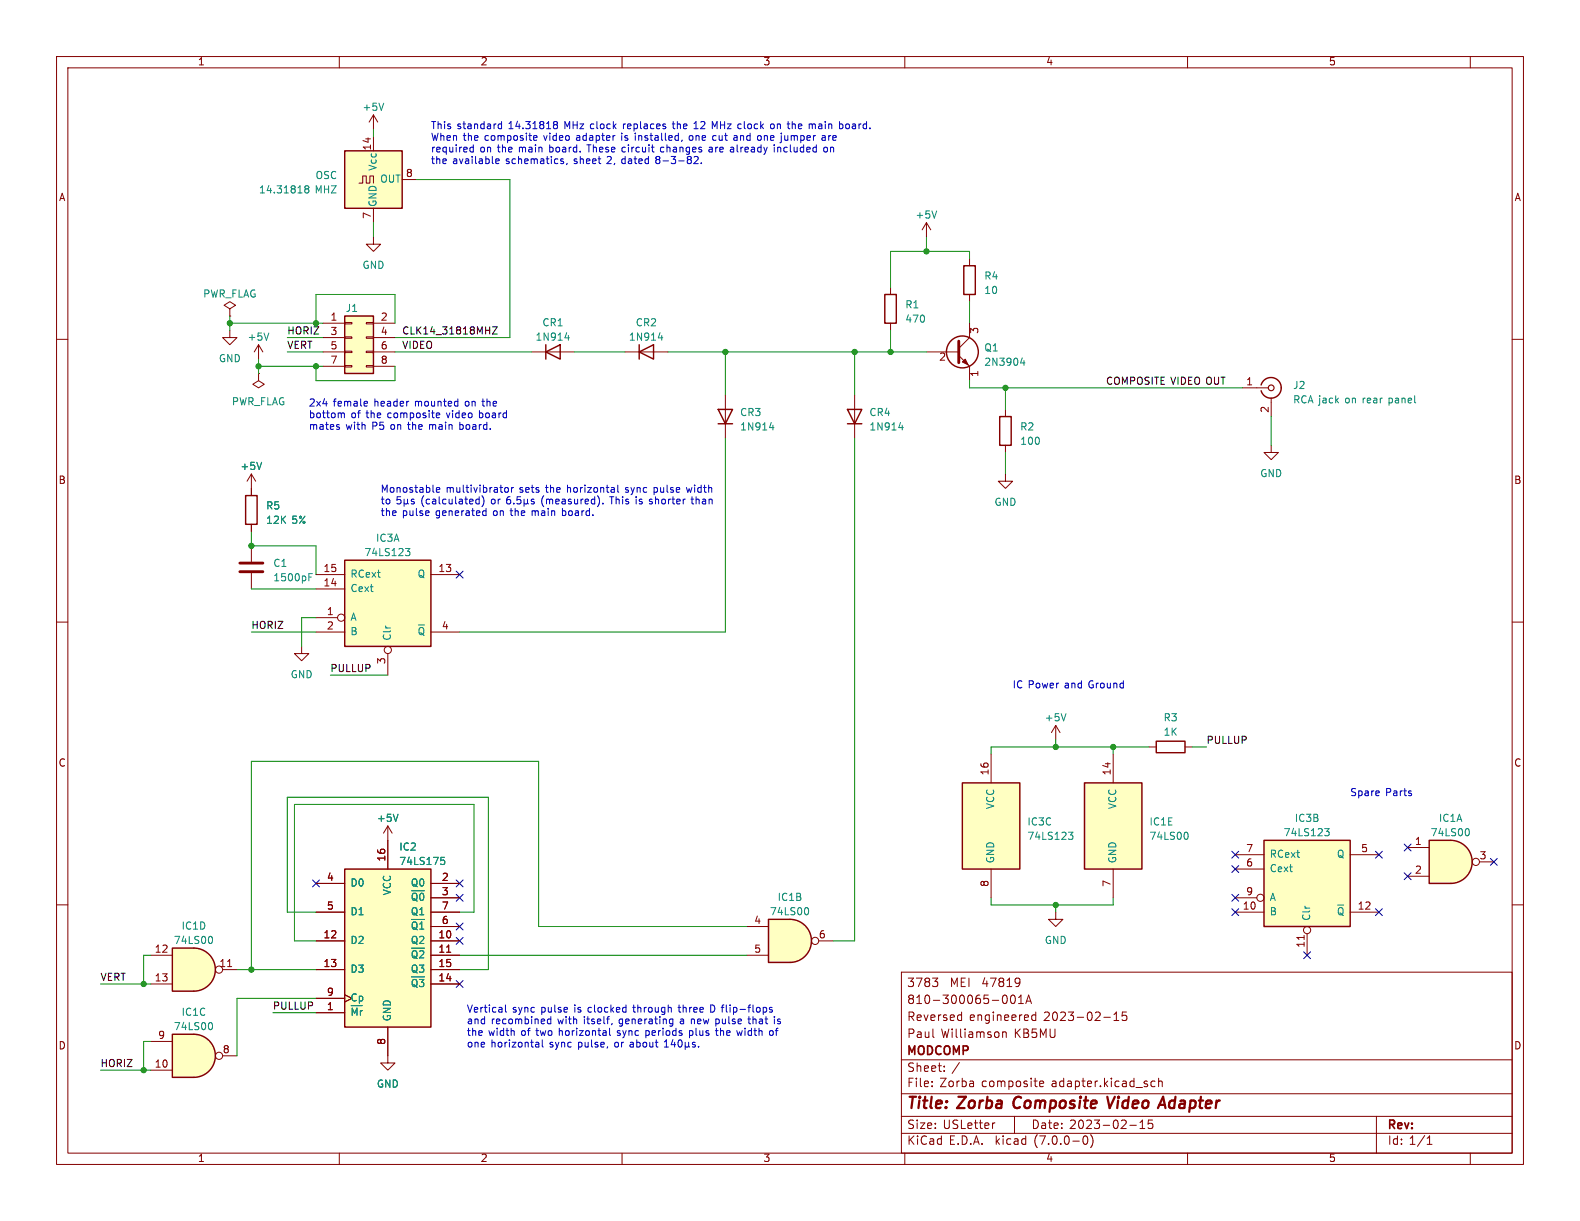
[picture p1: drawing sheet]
<svg xmlns="http://www.w3.org/2000/svg" width="279mm" height="216mm" viewBox="0 0 279 216" stroke-linecap="round" stroke-linejoin="round" font-family="sans-serif">
<path d="M0 0h279.4v215.9h-279.4z" fill="#fff" stroke="#fff" stroke-width=".18"/>
<g fill="none" stroke="#840000" stroke-width=".18">
<path d="M10 10h259.4v195.9h-259.4zM12 12h255.4v191.9h-255.4zM60 10v2M110 10v2M160 10v2M210 10v2M260 10v2M63.5 32.4h.6v-1.3h.7v1.3h.6v-1.3h.6v1.3M66 20.3l-.7 1.3M66 20.3v2.6M66 24.1v2.6M66 36.8v2.6"/>
<path d="M66 20.3l.8 1.3M71.1 31.8h2.6M10 60h2M267.4 60h2M10 110h2M267.4 110h2M10 160h2M267.4 160h2M159.4 171.9h108v32h-108zM164.9 173h.9l-.5 .5M165.7 173.6l.1 .2-.1 .6M169.9 179.5h.1"/>
<path d="M170 179v1.5M177.8 176a.94 .94 0 0 1 0 1.5M178.8 176.1l.2-.1a.81 .81 0 0 1 .6 .6 .81 .81 0 0 1-.3 .8l-.1 .1a.81 .81 0 0 1-.4-1.4zM180.1 177.5h.9M180.1 176.4l.4-.4v1.5M180.2 173l.1 .1a1.26 1.26 0 0 1-.2 1.2M180.4 173.6l-.2 .2M181.4 177.5l.5-1.5 .5 1.5M181.5 177h.8M183.2 179v1.5M183.2 179.5h-.5l-.3 .2M195.2 179.9h1.1"/>
<path d="M197 179.4l.4-.4v1.5M199.2 179h-.7l-.1 .7 .2-.2 .5 .1 .2 .2-.1 .5-.2 .2-.6-.2M159.4 197.4h108M159.4 193.4h108M159.4 187.4h108M164.8 192v.2M164.8 191.2v.2M165 183.4l.2 .1M167 189.3v.2M167 188.5v.2M170 180.4l-.1 .1M175.9 198.6h-.2"/>
<path d="M177.3 182.5v1M177.3 182.6l.2-.1h.4v1M179.4 197.4v3M182.4 180.2l.3 .3 .5-.1M183.8 191.7l.8-.2-.1-.3h-.4l-.3 .2 .1 .7h.6M197 180.5h.8M199.8 199h1.1M201.6 199.6h.8M201.6 198.5l.4-.4v1.5M203.5 191.9l.3 .3 .4-.1M203.8 198.1h-.7l-.1 .7 .2-.2 .5 .1 .2 .2-.1 .5-.2 .2-.6-.2M204.2 191.2h-.4l-.3 .2"/>
<path d="M204.9 191.3l.2-.1h.4v1M204.9 190.7v1.5M243.4 197.4v6.5M60 203.9v2M110 203.9v2M159.4 200.4h108M160 203.9v2M191.7 200.9h.2a.81 .81 0 0 1 .5 .6 .81 .81 0 0 1-.3 .8l-.1 .1a.81 .81 0 0 1-.6-.7 .81 .81 0 0 1 .3-.8zM192.9 200.7a1.74 1.74 0 0 1 0 2.2M210 203.9v2M252.4 202.4h.8M252.4 201.3l.4-.4v1.5"/>
<path d="M260 203.9v2"/>
</g>
<path d="M179.2 194.8l.1 .7M195.8 193.9l.4 2 .9-2M205 195.4h1M205.7 193.9l.4 2" fill="none" stroke="#840000" stroke-width=".4"/>
<path d="M67.9 18.2l-.5 1.3M54.1 33.4l-.2-.2 .2-.3h.3l.2 .2-.2 .3M54.1 33.4l-.2 .2v.3l.2 .2h.3l.2-.2v-.3l-.2-.2M54.1 33.4h.3" fill="none" stroke="#008484" stroke-width=".18"/>
<g fill="#ffffc2" stroke="#ffffc2" stroke-width=".18">
<path d="M61 26.7h10.1v10.1h-10.1z"/>
<path d="M256.5 148.6a3.8 3.8 0 0 1 3.8 3.8 3.8 3.8 0 0 1-3.8 3.8z"/>
</g>
<path d="M61 26.7h10.1v10.1h-10.1z" fill="none" stroke="#840000" stroke-width=".25"/>
<path d="M252.7 148.6h3.8v7.6h-3.8z" fill="#ffffc2"/>
<path d="M191.8 138.4h10.1v15.3h-10.1zM252.7 148.6h3.8a3.8 3.8 0 0 1 3.8 3.8 3.8 3.8 0 0 1-3.8 3.8h-3.8z" fill="none" stroke="#840000" stroke-width=".25"/>
<g fill="none" stroke="#840000" stroke-width=".18">
<path d="M224.8 78.7v1.3h1.3l-1.3 1.3-1.3-1.3h1.3M196.8 133.4v5M196.8 153.7v5.1M248.9 149.9h3.8M248.9 154.9h3.8M261.6 152.4h2.6"/>
<circle cx="261" cy="152.4" r=".63"/>
</g>
<path d="M209.8 147.2a.79 .79 0 0 1 0 1.2M259.5 146.5a.79 .79 0 0 1 0 1.3" fill="none" stroke="#008484" stroke-width=".18"/>
<g fill="#ffffc2" stroke="#ffffc2" stroke-width=".18">
<path d="M191.8 138.4h10.1v15.3h-10.1z"/>
<path d="M34.3 167.6a3.8 3.8 0 0 1 3.8 3.9 3.8 3.8 0 0 1-3.8 3.8z"/>
</g>
<path d="M30.5 167.6h3.8v7.7h-3.8z" fill="#ffffc2"/>
<g fill="none" stroke="#840000" stroke-width=".25">
<path d="M61 55.9h5v10.1h-5zM156.5 52.1h2v5.1h-2zM170.4 47h2.1v5.1h-2.1zM96.5 62.2l2.6-1.2v2.5zM96.5 61v2.5M113 62.2l2.6-1.2v2.5zM113 61v2.5M127 72.4h2.5l-1.2 2.5zM127 74.9h2.5M149.9 72.4h2.5l-1.3 2.5zM149.9 74.9h2.5M176.8 73.7h2v5h-2z"/>
<path d="M223 68.1a1.81 1.81 0 0 1 2.8-1 1.81 1.81 0 0 1 0 3 1.81 1.81 0 0 1-2.8-1M43.4 87.6h2.1v5.1h-2.1zM170.2 138.4h10.1v15.3h-10.1zM61 153.7h15.2v27.9h-15.2zM30.5 167.6h3.8a3.8 3.8 0 0 1 3.8 3.9 3.8 3.8 0 0 1-3.8 3.8h-3.8z"/>
<circle cx="170.2" cy="62.2" r="2.82"/>
</g>
<g fill="none" stroke="#840000" stroke-width=".18">
<path d="M163.8 39.4l-.7 1.2M163.8 39.4v2.5M163.8 39.4l.8 1.2M40.6 58.4v1.3h1.3l-1.3 1.3-1.2-1.3h1.2M40.6 54.6l1.1-.6-1.1-.7-1 .7 1 .6v1.3M40.6 55.9h.1M57.1 57.2h3.9M57.1 59.7h3.9M61 59.6h1.2v.2h-1.2zM61 57h1.2v.3h-1.2zM64.8 59.6h1.2v.2h-1.2zM64.8 57h1.2v.3h-1.2z"/>
<path d="M66 41.9v1.3h1.3l-1.3 1.3-1.2-1.3h1.2M66 57.2h3.8M66 59.7h3.8M157.5 50.8v1.3M157.5 57.2v1.2M171.4 57.2v2.5l-1.9 1.9M171.4 45.7v1.3M171.4 52.1v1.2M45.7 61l-.7 1.2M45.7 61v2.5M45.7 61l.8 1.2M57.1 62.2h3.9"/>
<path d="M57.1 64.8h3.9M61 64.6h1.2v.3h-1.2zM61 62.1h1.2v.3h-1.2zM64.8 64.6h1.2v.3h-1.2zM64.8 62.1h1.2v.3h-1.2zM66 62.2h3.8M66 64.8h3.8M94 62.2h7.6M110.5 62.2h7.6M128.3 69.9v7.6M151.1 69.9v7.6M163.8 62.2h5.7"/>
<path d="M169.5 62.9l1.9 1.9v2.5M177.8 72.4v1.3M177.8 78.7v1.3M219.7 68.6h4.6M224.8 70.4v3.3M44.4 83.8l-.7 1.3M44.4 83.8v3.8M44.4 92.7v1.3M44.4 83.8l.8 1.3M177.8 83.8v1.3h1.3l-1.3 1.3-1.3-1.3h1.3M53.3 114.3v1.3h1.3l-1.3 1.2-1.2-1.2h1.2M175.3 133.4v5"/>
<path d="M55.9 156.2h5.1M68.6 146.1l-.8 1.2M68.6 146.1v7.6M68.6 146.1l.7 1.2M76.2 156.2h5.1M76.2 158.8h5.1M175.3 153.7v5.1M26.7 168.9h3.8M26.7 174h3.8M39.4 171.5h2.5M40.2 170.9h.8M55.9 171.5h5.1"/>
<path d="M55.9 179.1h5.1M55.9 166.4h5.1M55.9 161.3h5.1M55.9 176.5h5.1M61 175.9l1.2 .6-1.2 .7M76.2 171.5h5.1M76.2 168.9h5.1M76.2 174h5.1M76.2 166.4h5.1M76.2 161.3h5.1M76.2 163.8h5.1M79 168.4h.7"/>
<path d="M68.6 181.6v6.4h1.2l-1.2 1.2-1.3-1.2h1.3"/>
<circle cx="38.7" cy="171.4" r=".63"/>
</g>
<g fill="none" stroke="#008484" stroke-width=".18">
<path d="M165.6 37.3l-.4 1.3M47.5 58.9l-.4 1.3M99.9 59.7h.8M100.5 59.3v.9M116.4 59.7h.8M117 59.3v.9M136.1 75.6h.8M136.7 75.2v.8M158.9 75.6h.8M159.5 75.2v.8M180.8 63.3l-.3 .9h.8M181.1 63.8v.8"/>
<path d="M46.3 81.7l-.5 1.3M70.4 144l-.4 1.2M72.9 158.4a.42 .42 0 0 1 .4-.5 .42 .42 0 0 1 .4 .5M74.2 158.4l.1-.3 .2-.2 .3 .2 .1 .3M78 151.6h.6M78.1 152.1h.3l.3 .2-.2 .5-.4 .1M188.9 147.2h.8l-.4 .4 .4 .2v.4l-.2 .2h-.4M37.3 165.6a.79 .79 0 0 1 0 1.2M62.3 179.5v-1.2l.4 .9 .4-.9v1.2M72.9 168.5a.42 .42 0 0 1 .4-.4 .42 .42 0 0 1 .4 .4M72.9 173.6a.42 .42 0 0 1 .4-.4 .42 .42 0 0 1 .4 .4M72.9 163.5a.42 .42 0 0 1 .4-.5 .42 .42 0 0 1 .4 .5"/>
<path d="M74.2 173.2h.7l-.4 .5M74.2 168.2l.5-.1 .2 .4M74.2 163.4l.4-.4v1.3"/>
</g>
<circle cx="224.8" cy="68.6" r=".51" fill="none" stroke="#840000" stroke-width=".2"/>
<g fill="#ffffc2" stroke="#ffffc2" stroke-width=".18">
<path d="M61 153.7h15.2v27.9h-15.2z"/>
<path d="M170.2 138.4h10.1v15.3h-10.1z"/>
<path d="M61 55.9h5v10.1h-5z"/>
<path d="M34.3 182.9a3.8 3.8 0 0 1 3.8 3.8 3.8 3.8 0 0 1-3.8 3.8z"/>
</g>
<path d="M169.5 60.3v3.8" fill="none" stroke="#840000" stroke-width=".51"/>
<path d="M170.7 63.5l.5 1-1-.5z" fill="#840000" stroke="#840000" stroke-width=".18"/>
<path d="M30.5 182.9h3.8v7.6h-3.8z" fill="#ffffc2"/>
<path d="M61 99.1h15.2v15.2h-15.2zM204.5 131.1h5v2h-5zM223.5 148.6h15.3v15.2h-15.3zM30.5 182.9h3.8a3.8 3.8 0 0 1 3.8 3.8 3.8 3.8 0 0 1-3.8 3.8h-3.8z" fill="none" stroke="#840000" stroke-width=".25"/>
<g fill="none" stroke="#840000" stroke-width=".18">
<path d="M45.7 66v1.3l1 .6-1 .7-1-.7 1-.6M45.7 66h.1M44.4 96.5v2.8M44.4 101.3v2.8M55.9 109.2h3.8M55.9 101.6h5.1M55.9 104.1h5.1M55.9 111.8h5.1M68.6 115.6v3.8M76.2 101.6h5.1M76.2 111.8h5.1M186.7 128.3l-.8 1.2"/>
<path d="M186.7 128.3v2.5M186.7 128.3l.8 1.2M203.2 132.1h1.3M209.5 132.1h1.3M218.4 151.1h5.1M218.4 153.7h5.1M218.4 158.8h3.8M238.8 151.1h5M186.7 161.3v1.3h1.3l-1.3 1.2-1.3-1.2h1.3M218.4 161.3h5.1M230.6 165.4v.7M231.1 165.1v3.8"/>
<path d="M238.8 161.3h5M26.7 189.2h3.8M26.7 184.2h3.8M39.4 186.7h2.5"/>
<circle cx="60.3" cy="109.2" r=".63"/>
<circle cx="68.6" cy="114.9" r=".63"/>
<circle cx="222.9" cy="158.7" r=".63"/>
<circle cx="231.1" cy="164.5" r=".63"/>
<circle cx="38.7" cy="186.7" r=".63"/>
</g>
<path d="M71.7 97h.8l-.4 .5 .3 .1 .1 .4-.3 .3h-.3M54.6 102h.4M54.6 101.4h.6M74 110.5h1.1M74.1 111.4a.42 .42 0 0 1 .4-.5 .42 .42 0 0 1 .4 .5M188.5 126.2l-.4 1.3M234.3 146.5h.7l-.4 .5 .4 .1v.4l-.2 .3h-.4M236.5 160h1.1M236.7 160.9a.42 .42 0 0 1 .4-.4 .42 .42 0 0 1 .4 .4M37.3 180.8a.79 .79 0 0 1 0 1.3" fill="none" stroke="#008484" stroke-width=".18"/>
<g fill="#ffffc2" stroke="#ffffc2" stroke-width=".18">
<path d="M61 99.1h15.2v15.2h-15.2z"/>
<path d="M223.5 148.6h15.3v15.2h-15.3z"/>
<path d="M139.7 162.6a3.8 3.8 0 0 1 3.8 3.8 3.8 3.8 0 0 1-3.8 3.8z"/>
</g>
<path d="M42.4 99.6h4.1M42.4 101.1h4.1" fill="none" stroke="#840000" stroke-width=".51"/>
<path d="M135.9 162.6h3.8v7.6h-3.8z" fill="#ffffc2"/>
<path d="M135.9 162.6h3.8a3.8 3.8 0 0 1 3.8 3.8 3.8 3.8 0 0 1-3.8 3.8h-3.8z" fill="none" stroke="#840000" stroke-width=".25"/>
<g fill="none" stroke="#840000" stroke-width=".18">
<path d="M44.4 86.4v1.2M44.4 92.7v1.3M55.9 156.2h5.1M68.6 148.6v5.1M76.2 156.2h5.1M76.2 158.8h5.1M55.9 166.4h5.1M55.9 179.1h5.1M55.9 171.5h5.1M55.9 161.3h5.1M55.9 176.5h5.1M61 175.9l1.2 .6-1.2 .7"/>
<path d="M76.2 163.8h5.1M76.2 168.9h5.1M76.2 166.4h5.1M76.2 171.5h5.1M76.2 174h5.1M76.2 161.3h5.1M79 168.4h.7M132.1 163.8h3.8M132.1 168.9h3.8M144.8 166.4h2.5M68.6 181.6v5.1"/>
<circle cx="144.1" cy="166.4" r=".63"/>
</g>
<g fill="none" stroke="#008484" stroke-width=".18">
<path d="M46.3 81.7l-.5 1.3M70.4 144l-.4 1.2M72.9 158.4a.42 .42 0 0 1 .4-.5 .42 .42 0 0 1 .4 .5M74.2 158.4l.1-.3 .2-.2 .3 .2 .1 .3M78 151.6h.6M78.1 152.1h.3l.3 .2-.2 .5-.4 .1M62.3 179.5v-1.2l.4 .9 .4-.9v1.2M72.9 168.5a.42 .42 0 0 1 .4-.4 .42 .42 0 0 1 .4 .4M72.9 173.6a.42 .42 0 0 1 .4-.4 .42 .42 0 0 1 .4 .4M72.9 163.5a.42 .42 0 0 1 .4-.5 .42 .42 0 0 1 .4 .5M74.2 173.2h.7l-.4 .5M74.2 168.2l.5-.1 .2 .4"/>
<path d="M74.2 163.4l.4-.4v1.3M142.7 160.5a.79 .79 0 0 1 0 1.3"/>
</g>
<path d="M87.1 57.8h.8l-.8 1.3h.8" fill="none" stroke="#000" stroke-width=".18"/>
<g fill="none" stroke="#0000c2" stroke-width=".18">
<path d="M83.2 26.8l.1 .1 .4-.1M83.7 25.6v1.3M83.7 26.1l-.4-.1-.1 .2M87.7 28.5l.6-.1-.1-.3h-.4l-.1 .2v.6h.5M88.2 22.7h.5M88.2 22h.5M88.7 21.5v1.3M94.4 24.6l.1 .2h.4M94.4 24.2l.1-.2h.3l.2 .2v.1l-.6 .1M97.9 21.9l.2 .1M97.9 21.6l.2-.1 .4 .1 .1 .2-.3 .2M98.1 22h.2"/>
<path d="M98.1 22l-.2 .2M98.3 22l.3 .3-.1 .3-.2 .2-.4-.2M99.3 28.5l.3 .1 .1 .2-.2 .1h-.2M99.3 28.1h.3M100.3 28.9l-.1 .2M116.9 26.1l-.1 .2 .1 .5M118.9 21.9h.5M120.6 24.8l-.1 .2M122 24l-.1 .2 .1 .6M122.7 22.8h.7M123 21.7l-.3 .2M123.5 28l-.8 .9h.8"/>
<path d="M124 28.8v.1M125.8 26l-.4 .1M125.8 26.4h-.3l-.1 .2v.2l.4 .1M126.3 24l-.3 .2v.4l.3 .2M126.4 22.4l-.4-.9v1.3M129.2 26.8l.4 .1M129.6 26l-.4 .1M129.6 26.4l-.4 .1M130.2 24h-.4M130.2 24.3h-.3l-.2 .2 .1 .3h.4M134.1 24.8h.4M134.1 24h.4"/>
<path d="M136.8 22l-.3-.1-.2 .3 .1 .5h.4M136.9 26v.9M143.5 21.9l.1 .2M143.6 22.1v.7M143.8 21.9l-.2 .2M145.4 24h.5v.8M145.9 24.3h-.4l-.2 .2 .2 .3h.4M146.3 26.2l-.4-.2-.2 .3 .1 .5 .3 .1 .2-.1M148.6 21.9h.2l.3 .3-.1 .4-.4 .2M59.9 75.5l.2 .2-.2 .2M59.9 75.1h.1M60.4 73.1h.4l.1 .8"/>
<path d="M64.6 71h.3l.1 .3-.6 .1M64.9 71.7l-.3 .1M77.2 73.1l.4-.1 .2 .3-.6 .1M77.2 73.8h.5M80.8 71h.2M81 70.5v1.3M81 71.7l-.2 .1M70.2 87.8v.6l.2-.1 .4 .1 .1 .5-.2 .2-.5-.1M71.5 88.9l.1 .2h.3l.2-.2M71.5 88.3v1.2M72.1 88.9l.1 .2M72.1 88.3v.6"/>
<path d="M73.2 88.3h-.3l-.2 .1 .1 .2 .4 .1v.3h-.5M77.2 86.6l.6-.1-.1-.2-.4-.1-.1 .2v.6h.5M84.1 88.9l.3 .2 .3-.1M84.7 88.3h-.3l-.3 .2M84.7 87.8v1.3M85.4 87.9a1.47 1.47 0 0 1-.2 1.7M85.6 90.3l.3 .1M85.9 89.9v1.3M85.9 91.1l-.3 .1M89.3 86.3l.2-.1 .3 .1 .1 .5-.1 .2h-.3l-.2-.1zM90.2 87.8l-.4 .1a.85 .85 0 0 0 0 1.2l.5-.1v-.4l-.2-.3-.4 .1-.1 .2M90.4 86.2v.8"/>
<path d="M90.8 86.2l-.4 .2M90.9 89v.1M91.5 87.8l-.1 .6 .2-.1 .4 .1 .1 .5-.2 .2-.5-.1M92.7 88.9l.2 .2h.2l.2-.2M92.7 88.3v1.2M93.3 88.9l.2 .2M93.3 88.3v.6M94.4 88.3h-.3l-.2 .1 .1 .2 .4 .1v.3h-.5M106.6 89v.1M109.2 85.8v1.1l.2 .1M112.5 88.3v.8M114.8 89l.4 .1"/>
<path d="M114.9 88.6l.3 .1M121.4 86.2l.2 .8M122.2 88.3h.5M122.4 87.8v1.1l.3 .2M89.4 177.7v1.1l.2 .2M97.4 179.8v1.2M119.9 178.1h.5M126 177.7h-.3v1.3h.3M132.4 179.8v1l.2 .2M135.5 178.2v.7M136.5 178.2l-.3-.1-.1 .2v.2l.4 .1v.3h-.4M136.9 179.8v.1"/>
<path d="M94.9 184.3h.2l.2 .2v.6M95.3 185.1h-.4M95.3 184.6l-.4 .1M95.9 183.9v1.1l.2 .1M97 180.2l-.2 .2v.4l.2 .2h.4M97.3 180.2h.1M107.8 181.8v1.1l.2 .2M108.2 181l-.1 .2M117.5 185.1h.7M117.8 183.9v1.2M118.9 180.2h.1M119 181h-.4"/>
<path d="M119 180.2v1l-.1 .2-.3 .1M119 183.8l-.3 .9h.8M119.3 184.3v.8M120 184.1l-.1 .6 .1 .3 .2 .1 .4-.2v-.8M121.2 185l.2 .1h.2l.2-.1M121.2 184.3v1.3M121.8 185l.2 .1M121.8 184.3v.7M121.9 182.2v1.3M121.9 183l.2 .1M122.1 182.2l-.2 .1M122.6 184.3l-.2 .2 .1 .2 .4 .1 .1 .2-.2 .1h-.4"/>
<path d="M122.8 184.3l.1 .1M123.5 185v.1M126.7 181.8v1.1l.2 .2M130.3 182.2l.2 .9 .3-.6M136.6 182.3l-.3-.1-.2 .3 .1 .5h.4M136.9 180.2v.8"/>
</g>
<g fill="none" stroke="#008400" stroke-width=".18">
<path d="M66 22.9v1.2M66 39.4v2.5M73.7 31.8h16.5v27.9h-20.4M40.6 57.2h16.5M40.6 55.9v2.5M50.8 59.7h6.3M55.9 57.2v-5.1h13.9v5.1M157.5 58.4v3.8M163.8 41.9v2.6M171.4 45.7v-1.2h-13.9v6.3M171.4 53.3v3.9M45.7 64.8h11.4"/>
<path d="M45.7 63.5v2.5M50.8 62.2h6.3M55.9 64.8v2.5h13.9v-2.5M69.8 62.2h24.2M101.6 62.2h8.9M118.1 62.2h45.7M128.3 77.5v34.3h-47M128.3 62.2v7.7M151.1 77.5v88.9h-3.8M151.1 62.2v7.7M171.4 67.3v1.3h48.3M177.8 68.6v3.8"/>
<path d="M224.8 73.7v5M44.4 94v2.5h11.5v5.1M177.8 80v3.8M44.4 111.8h11.5M44.4 104.1h11.5M55.9 109.2h-2.6v5.1M58.4 119.4h10.2M186.7 130.8v1.3M196.8 132.1v1.3M203.2 132.1h-27.9v1.3M210.8 132.1h2.6M175.3 158.8v1.2h21.5v-1.2"/>
<path d="M17.8 174h8.9M26.7 168.9h-1.3v5.1M41.9 171.5h14M48.3 179.1h7.6M55.9 161.3h-5.1v-20.3h35.6v30.5h-5.1M55.9 176.5h-14v10.2M81.3 168.9h50.8M81.3 161.3h2.5v-19.1h-31.7v24.2h3.8M132.1 163.8h-36.9v-29.2h-50.8v36.9M186.7 160v1.3M17.8 189.2h8.9M26.7 184.2h-1.3v5"/>
</g>
<g fill="none" stroke="#000084" stroke-width=".18">
<path d="M80.7 101l1.2 1.2M81.9 101l-1.2 1.2M55.3 155.6l1.2 1.2M56.5 155.6l-1.2 1.2M80.7 158.1l1.2 1.3M80.7 155.6l1.2 1.2M81.9 158.1l-1.2 1.3M81.9 155.6l-1.2 1.2M217.8 153.1l1.2 1.2M217.8 158.1l1.2 1.3M217.8 150.5l1.2 1.2M219 153.1l-1.2 1.2"/>
<path d="M219 158.1l-1.2 1.3M219 150.5l-1.2 1.2M243.2 150.5l1.2 1.2M244.4 150.5l-1.2 1.2M248.3 149.3l1.2 1.2M248.3 154.3l1.2 1.2M249.5 149.3l-1.2 1.2M249.5 154.3l-1.2 1.2M263.6 151.8l1.2 1.2M264.8 151.8l-1.2 1.2M80.7 165.8l1.2 1.2M80.7 163.2l1.2 1.2"/>
<path d="M80.7 173.4l1.2 1.2M81.9 165.8l-1.2 1.2M81.9 163.2l-1.2 1.2M81.9 173.4l-1.2 1.2M217.8 160.7l1.2 1.2M219 160.7l-1.2 1.2M230.5 168.3l1.2 1.2M231.7 168.3l-1.2 1.2M243.2 160.7l1.2 1.2M244.4 160.7l-1.2 1.2"/>
</g>
<g fill="#008400" stroke="#008400" stroke-width=".18">
<circle cx="25.4" cy="174" r=".46"/>
<circle cx="44.4" cy="171.5" r=".46"/>
<circle cx="25.4" cy="189.2" r=".46"/>
<circle cx="196.8" cy="132.1" r=".46"/>
<circle cx="186.7" cy="132.1" r=".46"/>
<circle cx="186.7" cy="160" r=".46"/>
<circle cx="45.7" cy="64.8" r=".46"/>
<circle cx="40.6" cy="57.2" r=".46"/>
<circle cx="55.9" cy="64.8" r=".46"/>
<circle cx="44.4" cy="96.5" r=".46"/>
<circle cx="157.5" cy="62.2" r=".46"/>
<circle cx="151.1" cy="62.2" r=".46"/>
<circle cx="177.8" cy="68.6" r=".46"/>
<circle cx="128.3" cy="62.2" r=".46"/>
<circle cx="163.8" cy="44.5" r=".46"/>
<circle cx="55.9" cy="57.2" r=".46"/>
</g>
<g font-size="2.8" fill="#840000">
<text x="160.4" y="196.7">Title:</text>
<text x="169.5" y="196.7">Zorba</text>
<text x="179.9" y="196.7">Composite</text>
<text x="197.2" y="196.7">Video</text>
<text x="207" y="196.7">Adapter</text>
</g>
<g font-size="2.1" fill="#840000">
<text x="160.4" y="177.8">810-300065-001A</text>
<text x="160.4" y="174.8">3783</text>
<text x="168.1" y="174.8">MEI</text>
<text x="173.8" y="174.8">47819</text>
<text x="160.4" y="183.8">Paul</text>
<text x="160.4" y="180.8">Reversed</text>
<text x="166.4" y="183.8">Williamson</text>
<text x="171.4" y="180.8">engineered</text>
<text x="179.4" y="183.8">KB5MU</text>
<text x="184.6" y="180.8">2023-02-15</text>
<text x="160.4" y="189.8">Sheet:</text>
<text x="160.4" y="187">MODCOMP</text>
<text x="168.3" y="189.8">/</text>
<text x="160.4" y="192.5">File:</text>
<text x="166.2" y="192.5">Zorba</text>
<text x="173.6" y="192.5">composite</text>
<text x="186" y="192.5">adapter.kicad_sch</text>
<text x="160.4" y="202.7">KiCad</text>
<text x="160.4" y="199.9">Size:</text>
<text x="166.7" y="199.9">USLetter</text>
<text x="167.8" y="202.7">E.D.A.</text>
<text x="176.1" y="202.7">kicad</text>
<text x="182.4" y="199.9">Date:</text>
<text x="183" y="202.7">(7.0.0-0)</text>
<text x="189.1" y="199.9">2023-02-15</text>
<text x="245.4" y="200.1">Rev:</text>
<text x="245.4" y="202.7">Id: 1/1</text>
</g>
<g font-size="1.8" fill="#840000">
<text x="35" y="11.8">1</text>
<text x="85" y="11.8">2</text>
<text x="135" y="11.8">3</text>
<text x="185" y="11.8">4</text>
<text x="235" y="11.8">5</text>
<text x="65.8" y="26.7" transform="rotate(-90 65.8 26.7)">14</text>
<text x="10.4" y="35.8">A</text>
<text x="71.7" y="31.5">8</text>
<text x="267.8" y="35.8">A</text>
<text x="65.8" y="38.8" transform="rotate(-90 65.8 38.8)">7</text>
<text x="58.4" y="56.9">1</text>
<text x="58.4" y="59.4">3</text>
<text x="67.3" y="56.9">2</text>
<text x="67.3" y="59.4">4</text>
<text x="173.4" y="59.1" transform="rotate(-90 173.4 59.1)">3</text>
<text x="58.4" y="62">5</text>
<text x="58.4" y="64.5">7</text>
<text x="67.3" y="62">6</text>
<text x="67.3" y="64.5">8</text>
<text x="166" y="64.1">2</text>
<text x="173.4" y="66.7" transform="rotate(-90 173.4 66.7)">1</text>
<text x="220.3" y="68.3">1</text>
<text x="224.5" y="73.1" transform="rotate(-90 224.5 73.1)">2</text>
<text x="10.3" y="85.8">B</text>
<text x="267.7" y="85.8">B</text>
<text x="57.1" y="101.3">15</text>
<text x="77.5" y="101.3">13</text>
<text x="57.1" y="103.9">14</text>
<text x="57.8" y="109">1</text>
<text x="57.8" y="111.5">2</text>
<text x="78.1" y="111.5">4</text>
<text x="68.3" y="117.5" transform="rotate(-90 68.3 117.5)">3</text>
<text x="10.3" y="135.8">C</text>
<text x="175" y="137.2" transform="rotate(-90 175 137.2)">16</text>
<text x="196.6" y="137.2" transform="rotate(-90 196.6 137.2)">14</text>
<text x="267.7" y="135.8">C</text>
<text x="250.2" y="149.6">1</text>
<text x="57.8" y="156">4</text>
<text x="68.3" y="152.4" transform="rotate(-90 68.3 152.4)">16</text>
<text x="78.1" y="156">2</text>
<text x="220.3" y="153.4">6</text>
<text x="220.3" y="150.9">7</text>
<text x="240.6" y="150.9">5</text>
<text x="250.2" y="154.7">2</text>
<text x="261.6" y="152.1">3</text>
<text x="57.8" y="161">5</text>
<text x="78.1" y="158.5">3</text>
<text x="78.1" y="161">7</text>
<text x="175" y="156.9" transform="rotate(-90 175 156.9)">8</text>
<text x="196.6" y="156.9" transform="rotate(-90 196.6 156.9)">7</text>
<text x="219.7" y="161">10</text>
<text x="220.3" y="158.5">9</text>
<text x="240" y="161">12</text>
<text x="57.1" y="166.1">12</text>
<text x="77.5" y="166.1">10</text>
<text x="78.1" y="163.6">6</text>
<text x="133.3" y="163.6">4</text>
<text x="144.7" y="166.1">6</text>
<text x="230.9" y="167.6" transform="rotate(-90 230.9 167.6)">11</text>
<text x="27.3" y="168.7">12</text>
<text x="27.3" y="173.7">13</text>
<text x="38.7" y="171.2">11</text>
<text x="57.1" y="171.2">13</text>
<text x="77.5" y="168.7">11</text>
<text x="77.5" y="173.7">14</text>
<text x="77.5" y="171.2">15</text>
<text x="133.3" y="168.7">5</text>
<text x="57.8" y="178.8">1</text>
<text x="57.8" y="176.3">9</text>
<text x="10.3" y="185.8">D</text>
<text x="27.9" y="183.9">9</text>
<text x="68.3" y="184.8" transform="rotate(-90 68.3 184.8)">8</text>
<text x="267.7" y="185.8">D</text>
<text x="27.3" y="189">10</text>
<text x="39.3" y="186.4">8</text>
<text x="35" y="205.7">1</text>
<text x="85" y="205.7">2</text>
<text x="135" y="205.7">3</text>
<text x="185" y="205.7">4</text>
<text x="235" y="205.7">5</text>
</g>
<g font-size="1.8" fill="#008484">
<text x="64" y="19.9">+5V</text>
<text x="45.7" y="34.5">14.31818</text>
<text x="55.7" y="34.5">MHZ</text>
<text x="55.7" y="31.9">OSC</text>
<text x="66.9" y="30.3" transform="rotate(-90 66.9 30.3)">Vcc</text>
<text x="67.1" y="32.6">OUT</text>
<text x="66.9" y="36.6" transform="rotate(-90 66.9 36.6)">GND</text>
<text x="161.8" y="38.9">+5V</text>
<text x="64" y="47.8">GND</text>
<text x="35.9" y="52.9">PWR_FLAG</text>
<text x="174" y="49.7">R4</text>
<text x="174" y="52.3">10</text>
<text x="61.1" y="55.4">J1</text>
<text x="95.9" y="58">CR1</text>
<text x="112.4" y="58">CR2</text>
<text x="160" y="54.8">R1</text>
<text x="160" y="57.3">470</text>
<text x="38.6" y="64.3">GND</text>
<text x="43.7" y="60.5">+5V</text>
<text x="94.6" y="60.5">1N914</text>
<text x="111.2" y="60.5">1N914</text>
<text x="174" y="62.4">Q1</text>
<text x="174" y="65">2N3904</text>
<text x="40.9" y="71.9">PWR_FLAG</text>
<text x="228.6" y="69.1">J2</text>
<text x="228.6" y="71.6">RCA jack</text>
<text x="237.9" y="71.6">on rear</text>
<text x="245.8" y="71.6">panel</text>
<text x="130.8" y="73.9">CR3</text>
<text x="130.8" y="76.4">1N914</text>
<text x="153.7" y="73.9">CR4</text>
<text x="153.7" y="76.4">1N914</text>
<text x="180.3" y="76.4">R2</text>
<text x="42.5" y="83.4">+5V</text>
<text x="180.3" y="78.9">100</text>
<text x="175.8" y="89.7">GND</text>
<text x="222.8" y="84.6">GND</text>
<text x="47" y="90.4">R5</text>
<text x="47" y="92.9">12K</text>
<text x="51.6" y="92.9">5%</text>
<text x="48.3" y="100.5">C1</text>
<text x="64.4" y="98.6">74LS123</text>
<text x="66.4" y="96.1">IC3A</text>
<text x="48.3" y="103.1">1500pF</text>
<text x="62" y="105">Cext</text>
<text x="62" y="102.4">RCext</text>
<text x="73.7" y="102.4">Q</text>
<text x="62" y="110">A</text>
<text x="62" y="112.6">B</text>
<text x="69.4" y="113.3" transform="rotate(-90 69.4 113.3)">Clr</text>
<text x="73.7" y="113.2">~{Q}</text>
<text x="51.3" y="120.2">GND</text>
<text x="184.7" y="127.8">+5V</text>
<text x="205.7" y="127.8">R3</text>
<text x="205.7" y="130.4">1K</text>
<text x="176.1" y="143.2" transform="rotate(-90 176.1 143.2)">VCC</text>
<text x="197.7" y="143.2" transform="rotate(-90 197.7 143.2)">VCC</text>
<text x="66.6" y="145.6">+5V</text>
<text x="181.6" y="146.2">IC3C</text>
<text x="181.6" y="148.8">74LS123</text>
<text x="203.2" y="146.2">IC1E</text>
<text x="203.2" y="148.8">74LS00</text>
<text x="226.9" y="148.1">74LS123</text>
<text x="228.9" y="145.6">IC3B</text>
<text x="252.9" y="148.1">74LS00</text>
<text x="254.4" y="145.6">IC1A</text>
<text x="70.5" y="150.7">IC2</text>
<text x="70.5" y="153.2">74LS175</text>
<text x="176.1" y="152.7" transform="rotate(-90 176.1 152.7)">GND</text>
<text x="197.7" y="152.7" transform="rotate(-90 197.7 152.7)">GND</text>
<text x="224.5" y="154.5">Cext</text>
<text x="224.5" y="152">RCext</text>
<text x="236.3" y="152">Q</text>
<text x="62" y="157">D0</text>
<text x="69.4" y="158.4" transform="rotate(-90 69.4 158.4)">VCC</text>
<text x="72.5" y="157">Q0</text>
<text x="72.5" y="160.2">~{Q0}</text>
<text x="137.5" y="159.6">IC1B</text>
<text x="224.5" y="159.6">A</text>
<text x="30.7" y="167.2">74LS00</text>
<text x="32" y="164.7">IC1D</text>
<text x="62" y="167.2">D2</text>
<text x="62" y="162.1">D1</text>
<text x="72.5" y="167.2">Q2</text>
<text x="72.5" y="165.3">~{Q1}</text>
<text x="72.5" y="162.1">Q1</text>
<text x="136.1" y="162.1">74LS00</text>
<text x="184.7" y="167.2">GND</text>
<text x="224.5" y="162.1">B</text>
<text x="232" y="162.8" transform="rotate(-90 232 162.8)">Clr</text>
<text x="236.3" y="162.7">~{Q}</text>
<text x="62" y="172.3">D3</text>
<text x="72.5" y="170.3">~{Q2}</text>
<text x="72.5" y="172.3">Q3</text>
<text x="32" y="179.9">IC1C</text>
<text x="62" y="177.4">Cp</text>
<text x="72.5" y="175.4">~{Q3}</text>
<text x="30.7" y="182.4">74LS00</text>
<text x="62" y="180.5">~{Mr}</text>
<text x="69.4" y="180.6" transform="rotate(-90 69.4 180.6)">GND</text>
<text x="66.6" y="192.6">GND</text>
</g>
<g font-size="1.8" fill="#0000c2">
<text x="76.2" y="23">This</text>
<text x="80.8" y="23">standard</text>
<text x="90" y="23">14.31818</text>
<text x="100" y="23">MHz clock</text>
<text x="110.6" y="23">replaces</text>
<text x="119.5" y="23">the</text>
<text x="123.4" y="23">12</text>
<text x="126.7" y="23">MHz clock</text>
<text x="137.3" y="23">on the</text>
<text x="144.3" y="23">main</text>
<text x="149.8" y="23">board.</text>
<text x="76.2" y="25.1">When the</text>
<text x="76.2" y="27.2">required</text>
<text x="76.2" y="29.2">the</text>
<text x="80.1" y="29.2">available</text>
<text x="84.9" y="27.2">on the</text>
<text x="85.8" y="25.1">composite</text>
<text x="89.5" y="29.2">schematics,</text>
<text x="91.9" y="27.2">main</text>
<text x="96.3" y="25.1">video</text>
<text x="97.4" y="27.2">board.</text>
<text x="101.7" y="29.2">sheet</text>
<text x="102.2" y="25.1">adapter</text>
<text x="104.3" y="27.2">These</text>
<text x="107.6" y="29.2">2, dated</text>
<text x="110.3" y="25.1">is</text>
<text x="110.5" y="27.2">circuit</text>
<text x="112.8" y="25.1">installed,</text>
<text x="116.5" y="29.2">8-3-82.</text>
<text x="117.4" y="27.2">changes</text>
<text x="122.5" y="25.1">one</text>
<text x="126.1" y="27.2">are</text>
<text x="126.8" y="25.1">cut</text>
<text x="130" y="27.2">already</text>
<text x="130.6" y="25.1">and</text>
<text x="135" y="25.1">one</text>
<text x="137.9" y="27.2">included</text>
<text x="139.3" y="25.1">jumper</text>
<text x="146.6" y="25.1">are</text>
<text x="146.8" y="27.2">on</text>
<text x="54.6" y="72.1">2x4</text>
<text x="54.6" y="74.1">bottom</text>
<text x="54.6" y="76.2">mates</text>
<text x="58.9" y="72.1">female</text>
<text x="61.2" y="76.2">with</text>
<text x="62.1" y="74.1">of</text>
<text x="64.9" y="74.1">the</text>
<text x="65.9" y="76.2">P5 on the</text>
<text x="66.2" y="72.1">header</text>
<text x="68.7" y="74.1">composite</text>
<text x="73.5" y="72.1">mounted</text>
<text x="76.3" y="76.2">main</text>
<text x="79.3" y="74.1">video</text>
<text x="81.8" y="76.2">board.</text>
<text x="82.5" y="72.1">on the</text>
<text x="85.1" y="74.1">board</text>
<text x="67.3" y="87.3">Monostable</text>
<text x="67.3" y="89.4">to</text>
<text x="74.5" y="89.4">(calculated)</text>
<text x="78.9" y="87.3">multivibrator</text>
<text x="87" y="89.4">or</text>
<text x="91.9" y="87.3">sets</text>
<text x="96.1" y="89.4">(measured).</text>
<text x="96.7" y="87.3">the</text>
<text x="100.6" y="87.3">horizontal</text>
<text x="108.4" y="89.4">This</text>
<text x="111" y="87.3">sync</text>
<text x="113.1" y="89.4">is</text>
<text x="115.6" y="89.4">shorter</text>
<text x="116.1" y="87.3">pulse</text>
<text x="122.1" y="87.3">width</text>
<text x="123.2" y="89.4">than</text>
<text x="67.3" y="91.4">the</text>
<text x="71.2" y="91.4">pulse</text>
<text x="77.1" y="91.4">generated</text>
<text x="87.4" y="91.4">on the</text>
<text x="94.4" y="91.4">main</text>
<text x="99.9" y="91.4">board.</text>
<text x="179.1" y="121.9">IC Power</text>
<text x="188.3" y="121.9">and</text>
<text x="192.7" y="121.9">Ground</text>
<text x="238.8" y="141">Spare</text>
<text x="245" y="141">Parts</text>
<text x="82.5" y="179.2">Vertical</text>
<text x="90.6" y="179.2">sync</text>
<text x="95.8" y="179.2">pulse</text>
<text x="101.7" y="179.2">is</text>
<text x="104.2" y="179.2">clocked</text>
<text x="112.4" y="179.2">through</text>
<text x="120.5" y="179.2">three</text>
<text x="126.3" y="179.2">D flip-flops</text>
<text x="82.5" y="181.3">and</text>
<text x="82.5" y="183.4">the</text>
<text x="82.5" y="185.4">one</text>
<text x="86.4" y="183.4">width</text>
<text x="86.8" y="185.4">horizontal</text>
<text x="86.9" y="181.3">recombined</text>
<text x="92.3" y="183.4">of</text>
<text x="95" y="183.4">two</text>
<text x="97.3" y="185.4">sync</text>
<text x="98.7" y="181.3">with</text>
<text x="99.1" y="183.4">horizontal</text>
<text x="102.4" y="185.4">pulse,</text>
<text x="103.4" y="181.3">itself,</text>
<text x="109" y="185.4">or</text>
<text x="109.6" y="183.4">sync</text>
<text x="109.8" y="181.3">generating</text>
<text x="111.8" y="185.4">about</text>
<text x="114.7" y="183.4">periods</text>
<text x="120.7" y="181.3">a new pulse</text>
<text x="122.5" y="183.4">plus</text>
<text x="127.4" y="183.4">the</text>
<text x="131.3" y="183.4">width</text>
<text x="133.1" y="181.3">that</text>
<text x="137.1" y="183.4">of</text>
<text x="137.8" y="181.3">is</text>
</g>
<g font-size="1.8">
<text x="50.8" y="59.3">HORIZ</text>
<text x="71.1" y="59.3">CLK14_31818MHZ</text>
<text x="50.8" y="61.9">VERT</text>
<text x="71.1" y="61.9">VIDEO</text>
<text x="195.6" y="68.2">COMPOSITE VIDEO OUT</text>
<text x="44.4" y="111.4">HORIZ</text>
<text x="58.4" y="119">PULLUP</text>
<text x="213.4" y="131.7">PULLUP</text>
<text x="17.8" y="173.6">VERT</text>
<text x="48.3" y="178.7">PULLUP</text>
<text x="17.8" y="188.9">HORIZ</text>
</g>
</svg>
